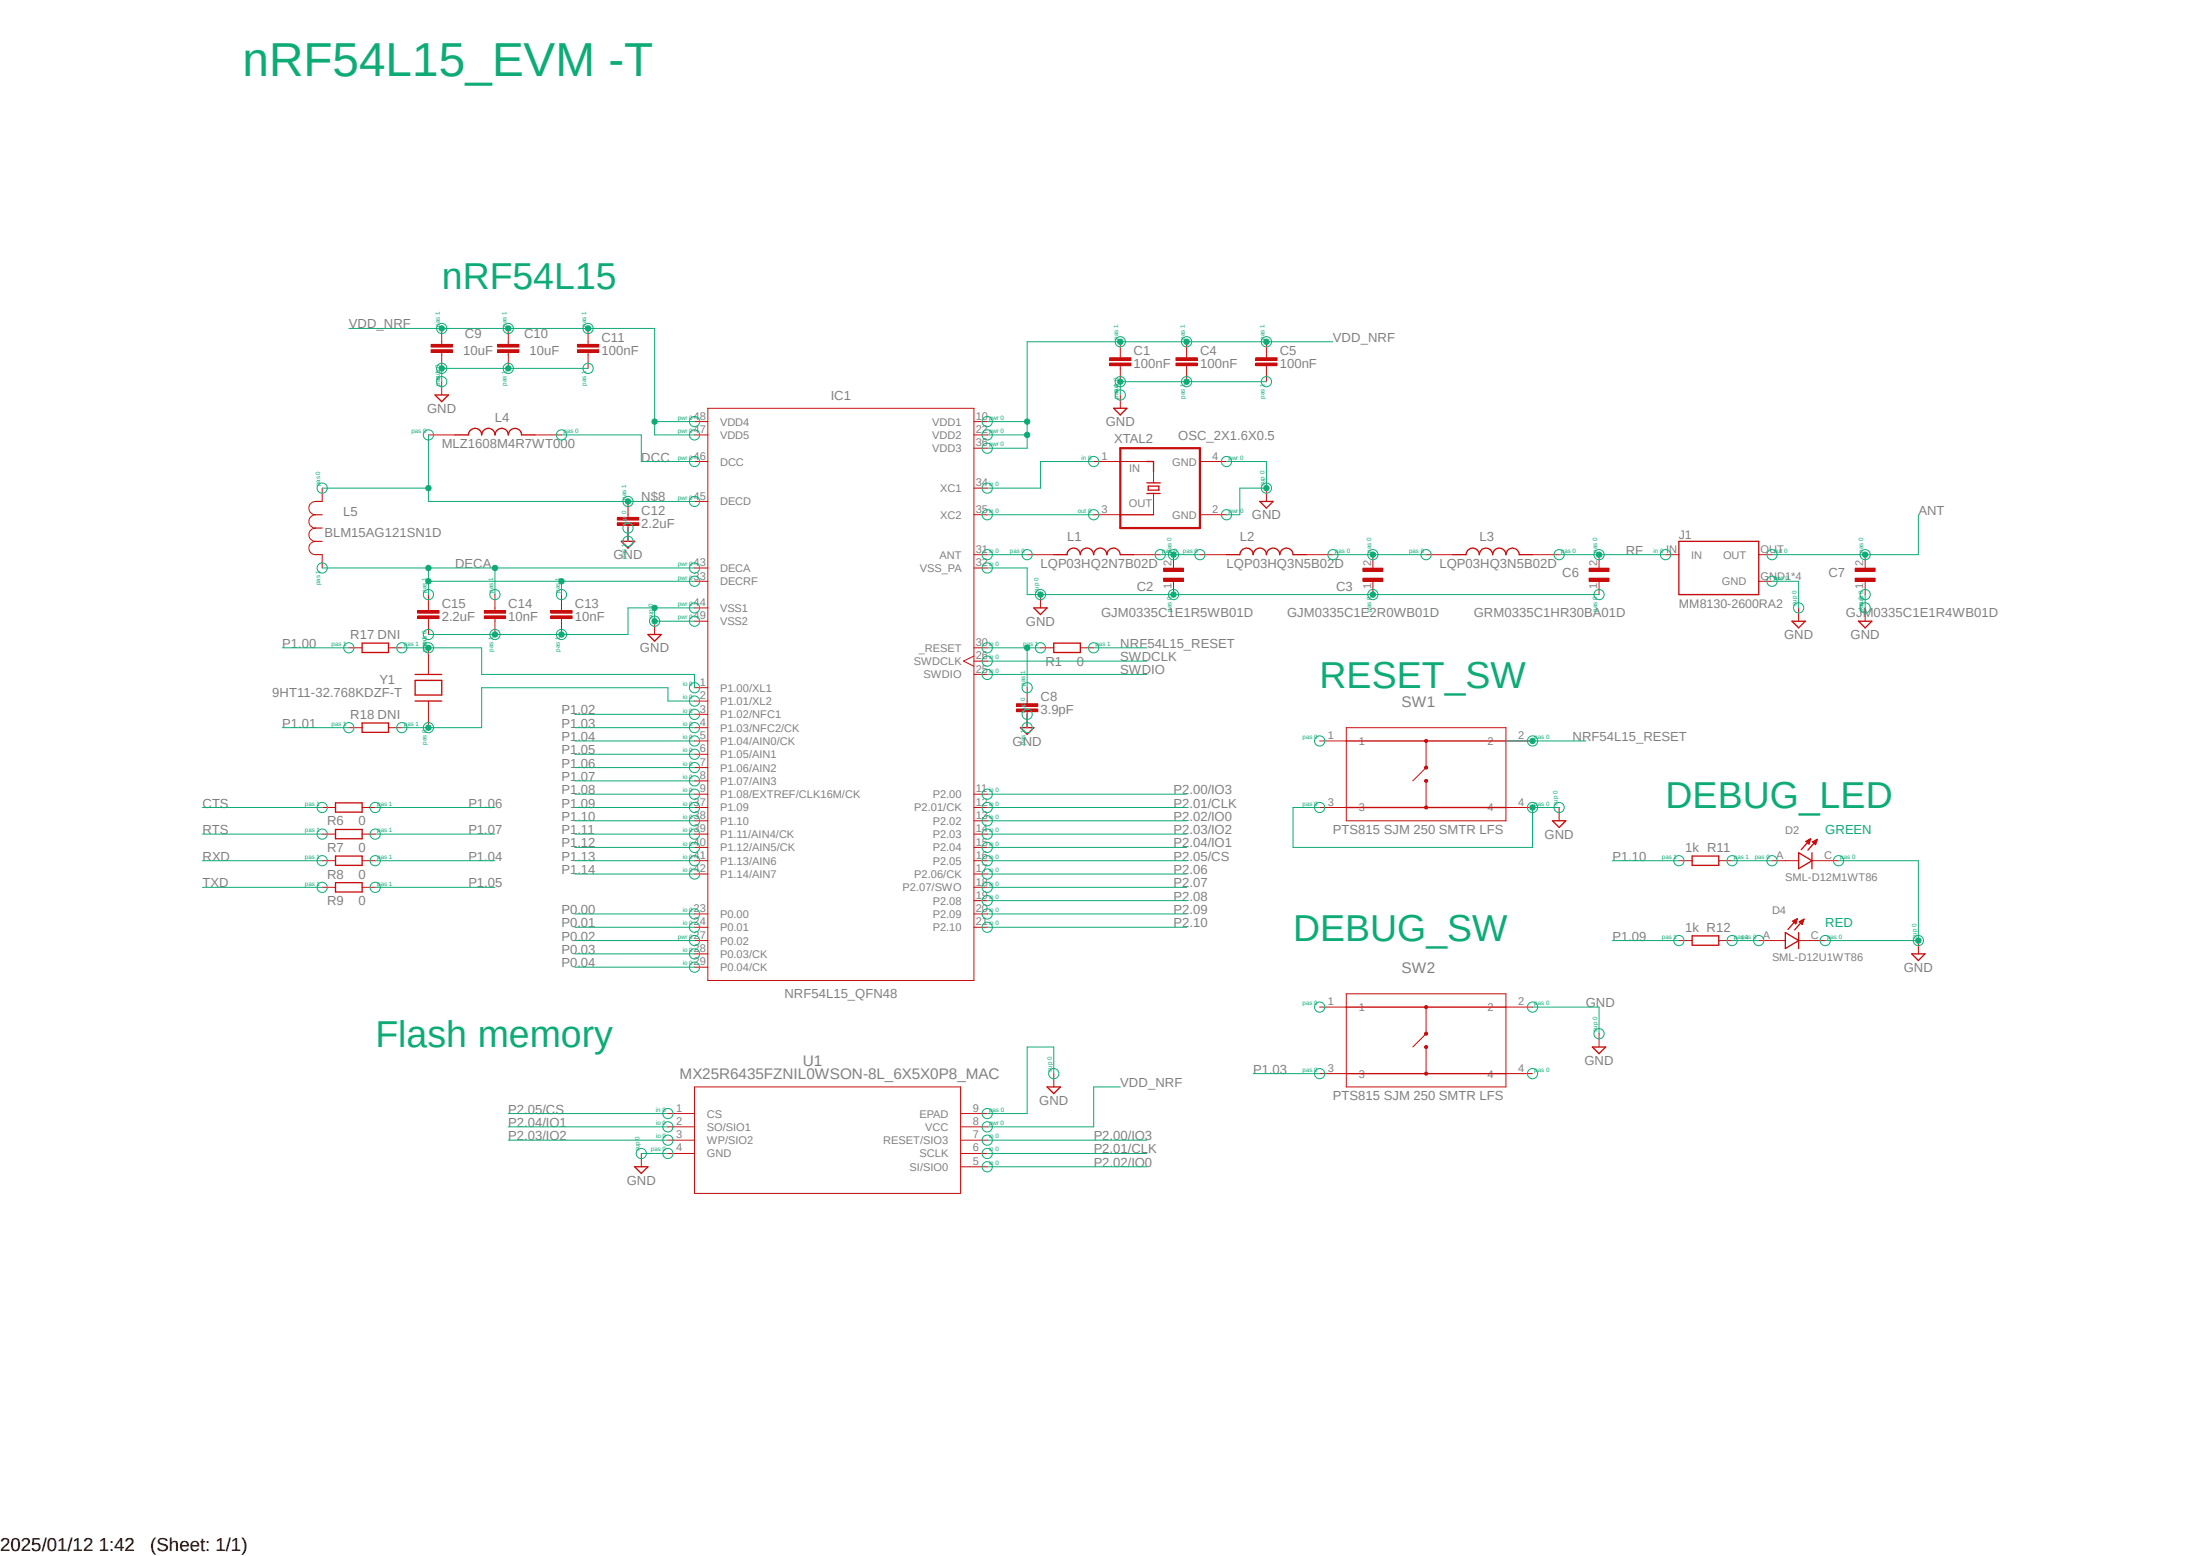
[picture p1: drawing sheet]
<svg xmlns="http://www.w3.org/2000/svg" width="420mm" height="297mm" viewBox="0 0 420 297" stroke-linecap="round" stroke-linejoin="round" font-family="sans-serif">
<path d="M188.4 -.1l-150.4 230.6M231.7 -.1l150.4 230.6" fill="none" stroke="#fff" stroke-width=".19"/>
<g fill="none" stroke="#c90d0c" stroke-width=".19">
<path d="M135.1 77.9h50.8v109.3h-50.8zM132.6 80.5h2.5M132.6 88.1h2.5M132.6 95.7h2.5M132.6 83h2.5M185.9 80.5h2.6M185.9 93.2h2.6M185.9 98.3h2.6M185.9 83h2.6M185.9 85.6h2.6M132.6 118.6h2.5M132.6 108.4h2.5"/>
<path d="M132.6 111h2.5M132.6 116h2.5M185.9 108.4h2.6M185.9 105.9h2.6M132.6 131.3h2.5M132.6 133.8h2.5M132.6 136.4h2.5M132.6 138.9h2.5M185.9 128.7h2.6M185.9 125.2l-2 1 2 1M185.9 126.2h2.6M185.9 123.7h2.6"/>
<path d="M132.6 141.4h2.5M132.6 144h2.5M132.6 146.5h2.5M132.6 149.1h2.5M132.6 151.6h2.5M132.6 154.1h2.5M132.6 156.7h2.5M132.6 159.2h2.5M185.9 151.6h2.6M185.9 154.1h2.6M185.9 156.7h2.6M185.9 159.2h2.6"/>
<path d="M132.6 161.8h2.5M132.6 164.3h2.5M132.6 166.8h2.5M132.6 177h2.5M132.6 174.5h2.5M132.6 179.5h2.5M185.9 161.8h2.6M185.9 164.3h2.6M185.9 166.8h2.6M185.9 177h2.6M185.9 174.5h2.6M185.9 171.9h2.6"/>
<path d="M185.9 169.4h2.6M132.6 182.1h2.5M132.6 184.6h2.5"/>
</g>
<path d="M211.8 69.3h4.1v.5h-4.1z" fill-rule="evenodd" fill="#c90d0c"/>
<path d="M211.8 69.3h4.1v.5h-4.1z" fill="none" stroke="#c90d0c" stroke-width=".19"/>
<path d="M211.8 68.3h4.1v.5h-4.1z" fill-rule="evenodd" fill="#c90d0c"/>
<path d="M211.8 68.3h4.1v.5h-4.1zM213.9 65.2v3.1M213.9 69.8v3.1M213.9 75.4v2.5" fill="none" stroke="#c90d0c" stroke-width=".19"/>
<path d="M212.6 77.9h2.5l-1.2 1.3z" fill="none" stroke="#c90d0c" stroke-width=".25"/>
<path d="M224.5 69.3h4.1v.5h-4.1z" fill-rule="evenodd" fill="#c90d0c"/>
<path d="M224.5 69.3h4.1v.5h-4.1z" fill="none" stroke="#c90d0c" stroke-width=".19"/>
<path d="M224.5 68.3h4.1v.5h-4.1z" fill-rule="evenodd" fill="#c90d0c"/>
<path d="M224.5 68.3h4.1v.5h-4.1zM226.5 65.2v3.1M226.5 69.8v3.1" fill="none" stroke="#c90d0c" stroke-width=".19"/>
<path d="M239.7 69.3h4.1v.5h-4.1z" fill-rule="evenodd" fill="#c90d0c"/>
<path d="M239.7 69.3h4.1v.5h-4.1z" fill="none" stroke="#c90d0c" stroke-width=".19"/>
<path d="M239.7 68.3h4.1v.5h-4.1z" fill-rule="evenodd" fill="#c90d0c"/>
<path d="M239.7 68.3h4.1v.5h-4.1zM241.8 65.2v3.1M241.8 69.8v3.1M198.6 113.5v2.5M318 105.9h2.5M335.7 105.9h2.6M335.7 111h2.6M356.1 116v2.6" fill="none" stroke="#c90d0c" stroke-width=".19"/>
<path d="M197.4 116h2.5l-1.3 1.3zM320.5 103.3h15.2v10.2h-15.2zM354.8 118.6h2.5l-1.2 1.2z" fill="none" stroke="#c90d0c" stroke-width=".25"/>
<path d="M194.1 135.3h4v.5h-4z" fill-rule="evenodd" fill="#c90d0c"/>
<path d="M194.1 135.3h4v.5h-4z" fill="none" stroke="#c90d0c" stroke-width=".19"/>
<path d="M194.1 134.3h4v.5h-4z" fill-rule="evenodd" fill="#c90d0c"/>
<path d="M84.3 72.9v2.5M194.1 134.3h4v.5h-4zM196.1 131.3v3M196.1 135.8v3.1" fill="none" stroke="#c90d0c" stroke-width=".19"/>
<path d="M83.1 75.4h2.5l-1.3 1.3zM194.8 138.9h2.6l-1.3 1.3z" fill="none" stroke="#c90d0c" stroke-width=".25"/>
<path d="M110.2 66.8h4.1v.5h-4.1z" fill-rule="evenodd" fill="#c90d0c"/>
<path d="M110.2 66.8h4.1v.5h-4.1z" fill="none" stroke="#c90d0c" stroke-width=".19"/>
<path d="M110.2 65.7h4.1v.6h-4.1z" fill-rule="evenodd" fill="#c90d0c"/>
<path d="M110.2 65.7h4.1v.6h-4.1zM112.3 62.7v3M112.3 67.3v3" fill="none" stroke="#c90d0c" stroke-width=".19"/>
<path d="M117.9 99.8h4v.5h-4z" fill-rule="evenodd" fill="#c90d0c"/>
<path d="M117.9 99.8h4v.5h-4z" fill="none" stroke="#c90d0c" stroke-width=".19"/>
<path d="M117.9 98.8h4v.5h-4z" fill-rule="evenodd" fill="#c90d0c"/>
<path d="M117.9 98.8h4v.5h-4zM119.9 95.7v3.1M208.8 88.1h10.1M208.8 98.3h5.1M220.2 90v2.2M220.2 94.2v4.1M229.1 88.1h5M229.1 98.3h5M241.8 93.2v2.5M119.9 100.3v3M125 118.6v2.5" fill="none" stroke="#c90d0c" stroke-width=".19"/>
<path d="M213.9 98.3h6.3M218.9 94.2h2.6M218.9 92.2h2.6M218.9 88.1h1.3v1.9M219.2 92.8h2v.8h-2zM240.5 95.7h2.5l-1.2 1.3zM118.6 103.3h2.6l-1.3 1.3zM123.7 121.1h2.5l-1.2 1.3z" fill="none" stroke="#c90d0c" stroke-width=".25"/>
<path d="M213.9 85.6h15.2v15.2h-15.2z" fill="none" stroke="#c90d0c" stroke-width=".42"/>
<path d="M105.2 117.6h4v.5h-4z" fill-rule="evenodd" fill="#c90d0c"/>
<path d="M105.2 117.6h4v.5h-4z" fill="none" stroke="#c90d0c" stroke-width=".19"/>
<path d="M105.2 116.5h4v.6h-4z" fill-rule="evenodd" fill="#c90d0c"/>
<path d="M105.2 116.5h4v.6h-4zM107.2 113.5v3M107.2 118.1v3" fill="none" stroke="#c90d0c" stroke-width=".19"/>
<path d="M92.5 117.6h4v.5h-4z" fill-rule="evenodd" fill="#c90d0c"/>
<path d="M92.5 117.6h4v.5h-4z" fill="none" stroke="#c90d0c" stroke-width=".19"/>
<path d="M92.5 116.5h4v.6h-4z" fill-rule="evenodd" fill="#c90d0c"/>
<path d="M92.5 116.5h4v.6h-4zM94.5 113.5v3M94.5 118.1v3" fill="none" stroke="#c90d0c" stroke-width=".19"/>
<path d="M79.8 117.6h4v.5h-4z" fill-rule="evenodd" fill="#c90d0c"/>
<path d="M79.8 117.6h4v.5h-4z" fill="none" stroke="#c90d0c" stroke-width=".19"/>
<path d="M79.8 116.5h4v.6h-4z" fill-rule="evenodd" fill="#c90d0c"/>
<g fill="none" stroke="#c90d0c" stroke-width=".19">
<path d="M60.2 95.7a1.27 1.27 0 0 0-1.2 1.3 1.27 1.27 0 0 0 1.2 1.3 1.27 1.27 0 0 0-1.2 1.2 1.27 1.27 0 0 0 1.2 1.3 1.27 1.27 0 0 0-1.2 1.3 1.27 1.27 0 0 0 1.2 1.2 1.27 1.27 0 0 0-1.2 1.3 1.27 1.27 0 0 0 1.2 1.3M61.5 93.2v2.5M61.5 105.9v2.5M79.8 116.5h4v.6h-4zM81.8 113.5v3M81.8 118.1v3M66.6 123.7h2.5M66.6 138.9h2.5M74.2 123.7h2.5M74.2 138.9h2.5M81.8 123.7v5M81.8 133.8v5.1"/>
<path d="M297.6 154.1v2.6M127.5 212.6h5.1M127.5 215.1h5.1M127.5 217.6h5.1M132.6 207.5h50.8v20.3h-50.8zM183.4 212.6h5.1M183.4 215.1h5.1M183.4 217.6h5.1M201.2 204.9v2.6M122.4 220.2v2.5M127.5 220.2h5.1M183.4 220.2h5.1"/>
<path d="M183.4 222.7h5.1"/>
</g>
<path d="M69.1 122.8h5.1v1.7h-5.1zM69.1 138h5.1v1.8h-5.1zM79.2 129.9h5.1v2.8h-5.1zM79.2 128.7h5.1M79.2 133.8h5.1M296.4 156.7h2.5l-1.3 1.2zM199.9 207.5h2.5l-1.2 1.2zM121.2 222.7h2.5l-1.3 1.3z" fill="none" stroke="#c90d0c" stroke-width=".25"/>
<path d="M60.2 95.7h1.3M60.2 98.3h1.3M60.2 103.3h1.3M60.2 100.8h1.3M60.2 105.9h1.3" fill="none" stroke="#c90d0c" stroke-width=".21"/>
<path d="M82.3 66.8h4.1v.5h-4.1z" fill-rule="evenodd" fill="#c90d0c"/>
<path d="M82.3 66.8h4.1v.5h-4.1z" fill="none" stroke="#c90d0c" stroke-width=".19"/>
<path d="M82.3 65.7h4.1v.6h-4.1z" fill-rule="evenodd" fill="#c90d0c"/>
<path d="M82.3 65.7h4.1v.6h-4.1zM84.3 62.7v3M84.3 67.3v3" fill="none" stroke="#c90d0c" stroke-width=".19"/>
<path d="M95 66.8h4.1v.5h-4.1z" fill-rule="evenodd" fill="#c90d0c"/>
<path d="M95 66.8h4.1v.5h-4.1z" fill="none" stroke="#c90d0c" stroke-width=".19"/>
<path d="M95 65.7h4.1v.6h-4.1z" fill-rule="evenodd" fill="#c90d0c"/>
<path d="M95 65.7h4.1v.6h-4.1zM97 62.7v3M97 67.3v3M81.8 83h5.1M102.1 83h5.1M196.1 105.9h5.1M216.4 105.9h5.1M229.1 105.9h5M249.4 105.9h5.1M272.2 105.9h5.1M292.6 105.9h5" fill="none" stroke="#c90d0c" stroke-width=".19"/>
<path d="M86.9 83h2.5a1.27 1.27 0 0 1 1.3-1.3 1.27 1.27 0 0 1 1.2 1.3 1.27 1.27 0 0 1 1.3-1.3 1.27 1.27 0 0 1 1.3 1.3 1.27 1.27 0 0 1 1.3-1.3 1.27 1.27 0 0 1 1.2 1.3 1.27 1.27 0 0 1 1.3-1.3 1.27 1.27 0 0 1 1.3 1.3h2.5M201.2 105.9h2.5a1.27 1.27 0 0 1 1.3-1.3 1.27 1.27 0 0 1 1.2 1.3 1.27 1.27 0 0 1 1.3-1.3 1.27 1.27 0 0 1 1.3 1.3 1.27 1.27 0 0 1 1.3-1.3 1.27 1.27 0 0 1 1.2 1.3 1.27 1.27 0 0 1 1.3-1.3 1.27 1.27 0 0 1 1.3 1.3h2.5M234.1 105.9h2.6a1.27 1.27 0 0 1 1.3-1.3 1.27 1.27 0 0 1 1.2 1.3 1.27 1.27 0 0 1 1.3-1.3 1.27 1.27 0 0 1 1.3 1.3 1.27 1.27 0 0 1 1.2-1.3 1.27 1.27 0 0 1 1.3 1.3 1.27 1.27 0 0 1 1.3-1.3 1.27 1.27 0 0 1 1.2 1.3h2.6M277.3 105.9h2.6a1.27 1.27 0 0 1 1.2-1.3 1.27 1.27 0 0 1 1.3 1.3 1.27 1.27 0 0 1 1.3-1.3 1.27 1.27 0 0 1 1.2 1.3 1.27 1.27 0 0 1 1.3-1.3 1.27 1.27 0 0 1 1.3 1.3 1.27 1.27 0 0 1 1.3-1.3 1.27 1.27 0 0 1 1.2 1.3h2.6" fill="none" stroke="#c90d0c" stroke-width=".25"/>
<path d="M222.1 110.4h3.8v.6h-3.8z" fill-rule="evenodd" fill="#c90d0c"/>
<path d="M222.1 110.4h3.8v.6h-3.8z" fill="none" stroke="#c90d0c" stroke-width=".19"/>
<path d="M222.1 108.5h3.8v.6h-3.8z" fill-rule="evenodd" fill="#c90d0c"/>
<path d="M222.1 108.5h3.8v.6h-3.8zM224 105.9v2.5M224 111v2.5" fill="none" stroke="#c90d0c" stroke-width=".19"/>
<path d="M260.2 110.4h3.8v.6h-3.8z" fill-rule="evenodd" fill="#c90d0c"/>
<path d="M260.2 110.4h3.8v.6h-3.8z" fill="none" stroke="#c90d0c" stroke-width=".19"/>
<path d="M260.2 108.5h3.8v.6h-3.8z" fill-rule="evenodd" fill="#c90d0c"/>
<path d="M260.2 108.5h3.8v.6h-3.8zM262.1 105.9v2.5M262.1 111v2.5" fill="none" stroke="#c90d0c" stroke-width=".19"/>
<path d="M354.2 110.4h3.8v.6h-3.8z" fill-rule="evenodd" fill="#c90d0c"/>
<path d="M354.2 110.4h3.8v.6h-3.8z" fill="none" stroke="#c90d0c" stroke-width=".19"/>
<path d="M354.2 108.5h3.8v.6h-3.8z" fill-rule="evenodd" fill="#c90d0c"/>
<path d="M354.2 108.5h3.8v.6h-3.8zM356.1 105.9v2.5M356.1 111v2.5" fill="none" stroke="#c90d0c" stroke-width=".19"/>
<path d="M303.4 110.4h3.8v.6h-3.8z" fill-rule="evenodd" fill="#c90d0c"/>
<path d="M303.4 110.4h3.8v.6h-3.8z" fill="none" stroke="#c90d0c" stroke-width=".19"/>
<path d="M303.4 108.5h3.8v.6h-3.8z" fill-rule="evenodd" fill="#c90d0c"/>
<g fill="none" stroke="#c90d0c" stroke-width=".19">
<path d="M303.4 108.5h3.8v.6h-3.8zM305.3 105.9v2.5M305.3 111v2.5M343.4 116v2.6M198.6 123.7h2.6M206.2 123.7h2.6M257 138.9h30.5v17.8h-30.5zM61.5 154.1h2.6M61.5 159.2h2.6M69.1 154.1h2.5M69.1 159.2h2.5M251.9 154.1h5.1"/>
<path d="M251.9 141.4h5.1M272.2 141.4v5.1l-2.5 2.6M272.2 149.1v5M287.5 154.1h5.1M287.5 141.4h5.1M61.5 164.3h2.6M61.5 169.4h2.6M69.1 164.3h2.5M69.1 169.4h2.5M320.5 164.3h2.5M320.5 179.5h2.5M328.1 164.3h2.6"/>
<path d="M328.1 179.5h2.6M335.7 179.5h5.1M338.3 164.3h5.1M343.4 179.5h5M345.9 164.3h5.1M366.2 179.5v2.6M251.9 192.2h5.1M257 189.7h30.5v17.8h-30.5zM272.2 192.2v5.1l-2.5 2.6M272.2 199.9v5M287.5 192.2h5.1M305.3 197.3v2.6"/>
<path d="M251.9 204.9h5.1M287.5 204.9h5.1"/>
</g>
<g fill="none" stroke="#c90d0c" stroke-width=".25">
<path d="M342.1 118.6h2.5l-1.2 1.2zM201.2 122.8h5v1.7h-5zM64.1 153.2h5v1.8h-5zM64.1 158.3h5v1.8h-5zM257 141.4h30.5M257 154.1h30.5M64.1 163.4h5v1.8h-5zM64.1 168.5h5v1.8h-5zM323 163.4h5.1v1.8h-5.1zM323 178.6h5.1v1.8h-5.1zM340.8 178l2.6 1.5-2.6 1.6zM342.6 175.8l-.2 .1"/>
<path d="M342.7 175.6h.1v.7M343.1 175.4l-1.8 2M343.1 175.4l-.9 .5 .6 .4M343.1 175.4l-.3 .9M343.4 162.8l2.5 1.5-2.5 1.5zM343.4 178v3.1M343.9 175.9l-.2 .1M344 175.7h.1l-.1 .7M344.4 175.5l-1.8 2M344.4 175.5l-.9 .4 .5 .5M344.4 175.5l-.4 .9M345.2 160.5l-.2 .2"/>
<path d="M345.2 160.4h.2v.7M345.7 160.1l-1.8 2.1M345.7 160.1l-.9 .5 .6 .5M345.7 160.1l-.3 1M345.9 162.8v3M346.4 160.7l-.2 .1M346.5 160.4h.1v.8M346.9 160.2l-1.8 2.1M346.9 160.2l-.9 .5 .6 .5M346.9 160.2l-.3 1M257 192.2h30.5M304 199.9h2.5l-1.2 1.2z"/>
<path d="M365 182.1h2.5l-1.3 1.2zM257 204.9h30.5"/>
</g>
<g fill="none" stroke="#c90d0c" stroke-width=".51">
<circle cx="272.3" cy="154.1" r=".14"/>
<circle cx="272.3" cy="141.4" r=".14"/>
<circle cx="272.3" cy="146.5" r=".14"/>
<circle cx="272.3" cy="149" r=".14"/>
<circle cx="272.3" cy="197.3" r=".14"/>
<circle cx="272.3" cy="192.2" r=".14"/>
<circle cx="272.3" cy="199.8" r=".14"/>
<circle cx="272.3" cy="204.9" r=".14"/>
</g>
<g fill="none" stroke="#0dab76" stroke-width=".19">
<path d="M254.5 65.2h-58.4v20.4h-7.6M188.5 80.5h7.6M188.5 83h7.6"/>
<circle cx="84.3" cy="70.3" r=".98"/>
<circle cx="84.3" cy="72.9" r=".98"/>
<circle cx="84.3" cy="62.7" r=".98"/>
<circle cx="97" cy="62.7" r=".98"/>
<circle cx="97" cy="70.3" r=".98"/>
<circle cx="112.3" cy="62.7" r=".98"/>
<circle cx="112.3" cy="70.3" r=".98"/>
<circle cx="213.9" cy="72.9" r=".98"/>
<circle cx="213.9" cy="75.4" r=".98"/>
<circle cx="213.9" cy="65.2" r=".98"/>
<circle cx="226.5" cy="72.9" r=".98"/>
<circle cx="226.5" cy="65.2" r=".98"/>
<circle cx="241.8" cy="72.9" r=".98"/>
<circle cx="241.8" cy="65.2" r=".98"/>
<circle cx="61.5" cy="93.2" r=".98"/>
<circle cx="81.8" cy="83" r=".98"/>
<circle cx="107.2" cy="83" r=".98"/>
<circle cx="119.9" cy="95.7" r=".98"/>
<circle cx="132.6" cy="88.1" r=".98"/>
<circle cx="132.6" cy="80.5" r=".98"/>
<circle cx="132.6" cy="83" r=".98"/>
<circle cx="132.6" cy="95.7" r=".98"/>
<circle cx="188.5" cy="80.5" r=".98"/>
<circle cx="188.5" cy="93.2" r=".98"/>
<circle cx="188.5" cy="98.3" r=".98"/>
<circle cx="188.5" cy="83" r=".98"/>
<circle cx="188.5" cy="85.6" r=".98"/>
<circle cx="208.8" cy="98.3" r=".98"/>
<circle cx="208.8" cy="88.1" r=".98"/>
<circle cx="234.1" cy="88.1" r=".98"/>
<circle cx="234.1" cy="98.3" r=".98"/>
<circle cx="241.8" cy="93.2" r=".98"/>
<circle cx="61.5" cy="108.4" r=".98"/>
<circle cx="81.8" cy="113.5" r=".98"/>
<circle cx="94.5" cy="113.5" r=".98"/>
<circle cx="107.2" cy="113.5" r=".98"/>
<circle cx="119.9" cy="100.8" r=".98"/>
<circle cx="119.9" cy="103.3" r=".98"/>
<circle cx="125" cy="118.6" r=".98"/>
<circle cx="132.6" cy="118.6" r=".98"/>
<circle cx="132.6" cy="111" r=".98"/>
<circle cx="132.6" cy="108.4" r=".98"/>
<circle cx="132.6" cy="116" r=".98"/>
<circle cx="188.5" cy="108.4" r=".98"/>
<circle cx="188.5" cy="105.9" r=".98"/>
<circle cx="196.1" cy="105.9" r=".98"/>
<circle cx="198.6" cy="113.5" r=".98"/>
<circle cx="221.5" cy="105.9" r=".98"/>
<circle cx="224" cy="113.5" r=".98"/>
<circle cx="224" cy="105.9" r=".98"/>
<circle cx="229.1" cy="105.9" r=".98"/>
<circle cx="254.5" cy="105.9" r=".98"/>
<circle cx="262.1" cy="113.5" r=".98"/>
<circle cx="262.1" cy="105.9" r=".98"/>
<circle cx="272.2" cy="105.9" r=".98"/>
<circle cx="297.6" cy="105.9" r=".98"/>
<circle cx="305.3" cy="113.5" r=".98"/>
<circle cx="305.3" cy="105.9" r=".98"/>
<circle cx="318" cy="105.9" r=".98"/>
<circle cx="338.3" cy="105.9" r=".98"/>
<circle cx="338.3" cy="111" r=".98"/>
<circle cx="343.4" cy="116" r=".98"/>
<circle cx="356.1" cy="116" r=".98"/>
<circle cx="356.1" cy="113.5" r=".98"/>
<circle cx="356.1" cy="105.9" r=".98"/>
<circle cx="66.6" cy="123.7" r=".98"/>
<circle cx="66.6" cy="138.9" r=".98"/>
<circle cx="76.7" cy="123.7" r=".98"/>
<circle cx="76.7" cy="138.9" r=".98"/>
<circle cx="81.8" cy="121.1" r=".98"/>
<circle cx="81.8" cy="123.7" r=".98"/>
<circle cx="81.8" cy="138.9" r=".98"/>
<circle cx="94.5" cy="121.1" r=".98"/>
<circle cx="107.2" cy="121.1" r=".98"/>
<circle cx="132.6" cy="133.8" r=".98"/>
<circle cx="132.6" cy="138.9" r=".98"/>
<circle cx="132.6" cy="136.4" r=".98"/>
<circle cx="132.6" cy="131.3" r=".98"/>
<circle cx="188.5" cy="126.2" r=".98"/>
<circle cx="188.5" cy="123.7" r=".98"/>
<circle cx="188.5" cy="128.7" r=".98"/>
<circle cx="196.1" cy="136.4" r=".98"/>
<circle cx="196.1" cy="138.9" r=".98"/>
<circle cx="196.1" cy="131.3" r=".98"/>
<circle cx="198.6" cy="123.7" r=".98"/>
<circle cx="208.8" cy="123.7" r=".98"/>
<circle cx="61.5" cy="154.1" r=".98"/>
<circle cx="61.5" cy="159.2" r=".98"/>
<circle cx="71.6" cy="154.1" r=".98"/>
<circle cx="71.6" cy="159.2" r=".98"/>
<circle cx="132.6" cy="159.2" r=".98"/>
<circle cx="132.6" cy="154.1" r=".98"/>
<circle cx="132.6" cy="144" r=".98"/>
<circle cx="132.6" cy="141.4" r=".98"/>
<circle cx="132.6" cy="146.5" r=".98"/>
<circle cx="132.6" cy="149.1" r=".98"/>
<circle cx="132.6" cy="156.7" r=".98"/>
<circle cx="132.6" cy="151.6" r=".98"/>
<circle cx="188.5" cy="156.7" r=".98"/>
<circle cx="188.5" cy="151.6" r=".98"/>
<circle cx="188.5" cy="159.2" r=".98"/>
<circle cx="188.5" cy="154.1" r=".98"/>
<circle cx="251.9" cy="141.4" r=".98"/>
<circle cx="251.9" cy="154.1" r=".98"/>
<circle cx="292.6" cy="141.4" r=".98"/>
<circle cx="292.6" cy="154.1" r=".98"/>
<circle cx="297.6" cy="154.1" r=".98"/>
<circle cx="61.5" cy="169.4" r=".98"/>
<circle cx="61.5" cy="164.3" r=".98"/>
<circle cx="71.6" cy="169.4" r=".98"/>
<circle cx="71.6" cy="164.3" r=".98"/>
<circle cx="132.6" cy="161.8" r=".98"/>
<circle cx="132.6" cy="174.5" r=".98"/>
<circle cx="132.6" cy="164.3" r=".98"/>
<circle cx="132.6" cy="166.8" r=".98"/>
<circle cx="132.6" cy="177" r=".98"/>
<circle cx="132.6" cy="179.5" r=".98"/>
<circle cx="188.5" cy="169.4" r=".98"/>
<circle cx="188.5" cy="177" r=".98"/>
<circle cx="188.5" cy="171.9" r=".98"/>
<circle cx="188.5" cy="166.8" r=".98"/>
<circle cx="188.5" cy="164.3" r=".98"/>
<circle cx="188.5" cy="161.8" r=".98"/>
<circle cx="188.5" cy="174.5" r=".98"/>
<circle cx="320.5" cy="179.5" r=".98"/>
<circle cx="320.5" cy="164.3" r=".98"/>
<circle cx="330.7" cy="179.5" r=".98"/>
<circle cx="330.7" cy="164.3" r=".98"/>
<circle cx="335.7" cy="179.5" r=".98"/>
<circle cx="338.3" cy="164.3" r=".98"/>
<circle cx="348.4" cy="179.5" r=".98"/>
<circle cx="351" cy="164.3" r=".98"/>
<circle cx="366.2" cy="179.5" r=".98"/>
<circle cx="132.6" cy="184.6" r=".98"/>
<circle cx="132.6" cy="182.1" r=".98"/>
<circle cx="251.9" cy="192.2" r=".98"/>
<circle cx="292.6" cy="192.2" r=".98"/>
<circle cx="305.3" cy="197.3" r=".98"/>
<circle cx="127.5" cy="217.6" r=".98"/>
<circle cx="127.5" cy="215.1" r=".98"/>
<circle cx="127.5" cy="212.6" r=".98"/>
<circle cx="188.5" cy="212.6" r=".98"/>
<circle cx="188.5" cy="217.6" r=".98"/>
<circle cx="188.5" cy="215.1" r=".98"/>
<circle cx="201.2" cy="204.9" r=".98"/>
<circle cx="251.9" cy="204.9" r=".98"/>
<circle cx="292.6" cy="204.9" r=".98"/>
<circle cx="122.4" cy="220.2" r=".98"/>
<circle cx="127.5" cy="220.2" r=".98"/>
<circle cx="188.5" cy="222.7" r=".98"/>
<circle cx="188.5" cy="220.2" r=".98"/>
</g>
<circle cx="213.9" cy="65.2" r=".51" fill="#0dab76"/>
<circle cx="213.9" cy="65.2" r=".51" fill="none" stroke="#0dab76" stroke-width=".19"/>
<circle cx="226.5" cy="65.2" r=".51" fill="#0dab76"/>
<circle cx="226.5" cy="65.2" r=".51" fill="none" stroke="#0dab76" stroke-width=".19"/>
<circle cx="241.8" cy="65.2" r=".51" fill="#0dab76"/>
<circle cx="241.8" cy="65.2" r=".51" fill="none" stroke="#0dab76" stroke-width=".19"/>
<circle cx="196.1" cy="80.5" r=".51" fill="#0dab76"/>
<circle cx="196.1" cy="80.5" r=".51" fill="none" stroke="#0dab76" stroke-width=".19"/>
<circle cx="196.1" cy="83" r=".51" fill="#0dab76"/>
<g fill="none" stroke="#0dab76" stroke-width=".19">
<path d="M66.6 62.7h58.4v20.3h7.6M125 80.5h7.6"/>
<circle cx="196.1" cy="83" r=".51"/>
</g>
<circle cx="84.3" cy="62.7" r=".51" fill="#0dab76"/>
<circle cx="84.3" cy="62.7" r=".51" fill="none" stroke="#0dab76" stroke-width=".19"/>
<circle cx="97" cy="62.7" r=".51" fill="#0dab76"/>
<circle cx="97" cy="62.7" r=".51" fill="none" stroke="#0dab76" stroke-width=".19"/>
<circle cx="112.3" cy="62.7" r=".51" fill="#0dab76"/>
<circle cx="112.3" cy="62.7" r=".51" fill="none" stroke="#0dab76" stroke-width=".19"/>
<circle cx="125" cy="80.5" r=".51" fill="#0dab76"/>
<g fill="none" stroke="#0dab76" stroke-width=".19">
<path d="M241.8 72.9h-27.9v2.5M213.9 207.5h-5.1v7.6h-20.3"/>
<circle cx="125" cy="80.5" r=".51"/>
</g>
<circle cx="213.9" cy="72.9" r=".51" fill="#0dab76"/>
<circle cx="213.9" cy="72.9" r=".51" fill="none" stroke="#0dab76" stroke-width=".19"/>
<circle cx="226.5" cy="72.9" r=".51" fill="#0dab76"/>
<g fill="none" stroke="#0dab76" stroke-width=".19">
<path d="M188.5 108.4h7.6v5.1h109.2M356.1 113.5v2.5"/>
<circle cx="226.5" cy="72.9" r=".51"/>
</g>
<circle cx="198.6" cy="113.5" r=".51" fill="#0dab76"/>
<circle cx="198.6" cy="113.5" r=".51" fill="none" stroke="#0dab76" stroke-width=".19"/>
<circle cx="224" cy="113.5" r=".51" fill="#0dab76"/>
<circle cx="224" cy="113.5" r=".51" fill="none" stroke="#0dab76" stroke-width=".19"/>
<circle cx="262.1" cy="113.5" r=".51" fill="#0dab76"/>
<g fill="none" stroke="#0dab76" stroke-width=".19">
<path d="M112.3 70.3h-28v2.6M196.1 136.4v2.5"/>
<circle cx="262.1" cy="113.5" r=".51"/>
</g>
<circle cx="84.3" cy="70.3" r=".51" fill="#0dab76"/>
<circle cx="84.3" cy="70.3" r=".51" fill="none" stroke="#0dab76" stroke-width=".19"/>
<circle cx="97" cy="70.3" r=".51" fill="#0dab76"/>
<g fill="none" stroke="#0dab76" stroke-width=".19">
<path d="M234.1 88.1h7.7v5.1h-5.1v5.1h-2.6M119.9 100.8v2.5"/>
<circle cx="97" cy="70.3" r=".51"/>
</g>
<circle cx="241.8" cy="93.2" r=".51" fill="#0dab76"/>
<g fill="none" stroke="#0dab76" stroke-width=".19">
<path d="M132.6 116h-7.6v2.6h7.6"/>
<circle cx="241.8" cy="93.2" r=".51"/>
</g>
<circle cx="125" cy="118.6" r=".51" fill="#0dab76"/>
<g fill="none" stroke="#0dab76" stroke-width=".19">
<path d="M81.8 121.1h25.4"/>
<circle cx="125" cy="118.6" r=".51"/>
</g>
<circle cx="94.5" cy="121.1" r=".51" fill="#0dab76"/>
<g fill="none" stroke="#0dab76" stroke-width=".19">
<path d="M107.2 121.1h12.7"/>
<circle cx="94.5" cy="121.1" r=".51"/>
</g>
<circle cx="107.2" cy="121.1" r=".51" fill="#0dab76"/>
<g fill="none" stroke="#0dab76" stroke-width=".19">
<path d="M125 116h-5.1v5.1"/>
<circle cx="107.2" cy="121.1" r=".51"/>
</g>
<circle cx="125" cy="116" r=".51" fill="#0dab76"/>
<g fill="none" stroke="#0dab76" stroke-width=".19">
<path d="M338.3 111h5.1v5M251.9 154.1h-5.1v7.7h45.8v-7.7h5M201.2 204.9v-5h-5.1v12.7h-7.6M122.4 220.2h5.1"/>
<circle cx="125" cy="116" r=".51"/>
</g>
<circle cx="292.6" cy="154.1" r=".51" fill="#0dab76"/>
<g fill="none" stroke="#0dab76" stroke-width=".19">
<path d="M351 164.3h15.2v15.2h-17.8M292.6 192.2h12.7v5.1"/>
<circle cx="292.6" cy="154.1" r=".51"/>
</g>
<circle cx="366.2" cy="179.5" r=".51" fill="#0dab76"/>
<g fill="none" stroke="#0dab76" stroke-width=".19">
<path d="M188.5 98.3h20.3M208.8 88.1h-10.2v5.1h-10.1M188.5 105.9h7.6M221.5 105.9h7.6"/>
<circle cx="366.2" cy="179.5" r=".51"/>
</g>
<circle cx="224" cy="105.9" r=".51" fill="#0dab76"/>
<g fill="none" stroke="#0dab76" stroke-width=".19">
<path d="M297.6 105.9h20.4"/>
<circle cx="224" cy="105.9" r=".51"/>
</g>
<circle cx="305.3" cy="105.9" r=".51" fill="#0dab76"/>
<g fill="none" stroke="#0dab76" stroke-width=".19">
<path d="M366.2 98.3v7.6h-27.9"/>
<circle cx="305.3" cy="105.9" r=".51"/>
</g>
<circle cx="356.1" cy="105.9" r=".51" fill="#0dab76"/>
<g fill="none" stroke="#0dab76" stroke-width=".19">
<path d="M188.5 123.7h10.1M196.1 123.7v7.6"/>
<circle cx="356.1" cy="105.9" r=".51"/>
</g>
<circle cx="196.1" cy="123.7" r=".51" fill="#0dab76"/>
<g fill="none" stroke="#0dab76" stroke-width=".19">
<path d="M208.8 123.7h10.1M287.5 141.4h15.2"/>
<circle cx="196.1" cy="123.7" r=".51"/>
</g>
<circle cx="292.6" cy="141.4" r=".51" fill="#0dab76"/>
<g fill="none" stroke="#0dab76" stroke-width=".19">
<path d="M107.2 83h15.2v5.1h10.2M76.7 123.7h15.2v5h40.7v2.6M188.5 126.2h30.4M188.5 128.7h30.4M188.5 151.6h38M188.5 154.1h38M188.5 156.7h38M188.5 159.2h38M188.5 161.8h38M188.5 164.3h38M188.5 166.8h38M188.5 169.4h38"/>
<path d="M188.5 171.9h38M188.5 174.5h38M188.5 177h38M97 217.6h30.5M97 215.1h30.5M97 212.6h30.5M188.5 217.6h30.4M188.5 220.2h30.4M188.5 222.7h30.4"/>
<circle cx="292.6" cy="141.4" r=".51"/>
</g>
<circle cx="81.8" cy="123.7" r=".51" fill="#0dab76"/>
<g fill="none" stroke="#0dab76" stroke-width=".19">
<path d="M132.6 133.8h-5.1v-2.5h-35.6v7.6h-15.2"/>
<circle cx="81.8" cy="123.7" r=".51"/>
</g>
<circle cx="81.8" cy="138.9" r=".51" fill="#0dab76"/>
<g fill="none" stroke="#0dab76" stroke-width=".19">
<path d="M81.8 93.2v2.5M119.9 95.7h12.7M53.9 138.9h12.7M53.9 123.7h12.7M109.7 136.4h22.9M109.7 138.9h22.9M71.6 154.1h22.9M71.6 159.2h22.9M109.7 141.4h22.9M109.7 144h22.9M109.7 146.5h22.9M109.7 154.1h22.9"/>
<path d="M109.7 149.1h22.9M109.7 159.2h22.9M109.7 151.6h22.9M109.7 156.7h22.9M71.6 164.3h22.9M71.6 169.4h22.9M109.7 164.3h22.9M109.7 179.5h22.9M109.7 161.8h22.9M109.7 166.8h22.9M109.7 174.5h22.9M109.7 177h22.9"/>
<path d="M307.8 164.3h12.7M307.8 179.5h12.7M109.7 182.1h22.9M109.7 184.6h22.9M239.2 204.9h12.7"/>
<circle cx="81.8" cy="138.9" r=".51"/>
</g>
<circle cx="119.9" cy="95.7" r=".51" fill="#0dab76"/>
<g fill="none" stroke="#0dab76" stroke-width=".19">
<path d="M81.8 95.7h38.1M81.8 83v10.2h-20.3"/>
<circle cx="119.9" cy="95.7" r=".51"/>
</g>
<circle cx="81.8" cy="93.2" r=".51" fill="#0dab76"/>
<g fill="none" stroke="#0dab76" stroke-width=".19">
<path d="M81.8 111h50.8M94.5 108.4v5.1M107.2 111v2.5M132.6 108.4h-50.8v5.1"/>
<circle cx="81.8" cy="93.2" r=".51"/>
</g>
<circle cx="81.8" cy="111" r=".51" fill="#0dab76"/>
<circle cx="81.8" cy="111" r=".51" fill="none" stroke="#0dab76" stroke-width=".19"/>
<circle cx="94.5" cy="108.4" r=".51" fill="#0dab76"/>
<circle cx="94.5" cy="108.4" r=".51" fill="none" stroke="#0dab76" stroke-width=".19"/>
<circle cx="107.2" cy="111" r=".51" fill="#0dab76"/>
<circle cx="107.2" cy="111" r=".51" fill="none" stroke="#0dab76" stroke-width=".19"/>
<circle cx="81.8" cy="108.4" r=".51" fill="#0dab76"/>
<g fill="none" stroke="#0dab76" stroke-width=".19">
<path d="M61.5 108.4h20.3M254.5 105.9h17.7"/>
<circle cx="81.8" cy="108.4" r=".51"/>
</g>
<circle cx="262.1" cy="105.9" r=".51" fill="#0dab76"/>
<g fill="none" stroke="#0dab76" stroke-width=".19">
<path d="M38.7 154.1h22.8M38.7 159.2h22.8M38.7 164.3h22.8M38.7 169.4h22.8M330.7 164.3h7.6M330.7 179.5h5"/>
<circle cx="262.1" cy="105.9" r=".51"/>
</g>
<text font-size="9.1" fill="#0dab76" x="46.3" y="14.5">nRF54L15_EVM -T</text>
<g font-size="7.2" fill="#0dab76">
<text x="84.3" y="55.1">nRF54L15</text>
<text x="251.9" y="131.3">RESET_SW</text>
<text x="318" y="154.1">DEBUG_LED</text>
<text x="246.8" y="179.5">DEBUG_SW</text>
<text x="71.7" y="199.9">Flash memory</text>
</g>
<g font-size="3.6">
<text x="0" y="296">2025/01/12 1:42</text>
<text x="28.7" y="296">(Sheet: 1/1)</text>
</g>
<g font-size="2.9" fill="#808080">
<text x="267.5" y="134.9">SW1</text>
<text x="267.5" y="185.7">SW2</text>
<text x="153.2" y="203.4">U1</text>
<text x="129.8" y="205.9">MX25R6435FZNIL0WSON-8L_6X5X0P8_MAC</text>
</g>
<g font-size="2.5" fill="#808080">
<text x="66.6" y="62.7">VDD_NRF</text>
<text x="88.7" y="64.5">C9</text>
<text x="100" y="64.5">C10</text>
<text x="114.8" y="65.2">C11</text>
<text x="254.5" y="65.2">VDD_NRF</text>
<text x="88.4" y="67.8">10uF</text>
<text x="101.1" y="67.8">10uF</text>
<text x="114.8" y="67.8">100nF</text>
<text x="216.4" y="70.3">100nF</text>
<text x="216.4" y="67.8">C1</text>
<text x="229.1" y="67.8">C4</text>
<text x="229.1" y="70.3">100nF</text>
<text x="244.3" y="70.3">100nF</text>
<text x="244.3" y="67.8">C5</text>
<text x="158.6" y="76.3">IC1</text>
<text x="81.5" y="78.8">GND</text>
<text x="94.5" y="80.5">L4</text>
<text x="211.1" y="81.4">GND</text>
<text x="224.9" y="83.9">OSC_2X1.6X0.5</text>
<text x="84.3" y="85.6">MLZ1608M4R7WT000</text>
<text x="122.4" y="88.1">DCC</text>
<text x="212.7" y="84.5">XTAL2</text>
<text x="122.4" y="95.7">N$8</text>
<text x="65.5" y="98.4">L5</text>
<text x="122.4" y="100.8">2.2uF</text>
<text x="122.4" y="98.3">C12</text>
<text x="239" y="99.1">GND</text>
<text x="366.2" y="98.3">ANT</text>
<text x="61.9" y="102.6">BLM15AG121SN1D</text>
<text x="117.1" y="106.8">GND</text>
<text x="203.7" y="103.3">L1</text>
<text x="236.7" y="103.3">L2</text>
<text x="282.4" y="103.3">L3</text>
<text x="310.4" y="105.9">RF</text>
<text x="86.9" y="108.4">DECA</text>
<text x="198.6" y="108.4">LQP03HQ2N7B02D</text>
<text x="217" y="112.7">C2</text>
<text x="234.1" y="108.4">LQP03HQ3N5B02D</text>
<text x="255.1" y="112.7">C3</text>
<text x="274.8" y="108.4">LQP03HQ3N5B02D</text>
<text x="298.2" y="110.2">C6</text>
<text x="349" y="110.2">C7</text>
<text x="84.3" y="118.6">2.2uF</text>
<text x="84.3" y="116">C15</text>
<text x="97" y="118.6">10nF</text>
<text x="97" y="116">C14</text>
<text x="109.7" y="118.6">10nF</text>
<text x="109.7" y="116">C13</text>
<text x="195.8" y="119.5">GND</text>
<text x="210.2" y="117.8">GJM0335C1E1R5WB01D</text>
<text x="245.7" y="117.8">GJM0335C1E2R0WB01D</text>
<text x="281.4" y="117.8">GRM0335C1HR30BA01D</text>
<text x="352.4" y="117.8">GJM0335C1E1R4WB01D</text>
<text x="53.9" y="123.7">P1.00</text>
<text x="66.8" y="122">R17 DNI</text>
<text x="122.2" y="124.5">GND</text>
<text x="213.9" y="123.7">NRF54L15_RESET</text>
<text x="340.6" y="122">GND</text>
<text x="353.3" y="122">GND</text>
<text x="72.4" y="130.5">Y1</text>
<text x="199.6" y="127.1">R1</text>
<text x="205.6" y="127.1">0</text>
<text x="213.9" y="126.2">SWDCLK</text>
<text x="213.9" y="128.7">SWDIO</text>
<text x="52" y="133.1">9HT11-32.768KDZF-T</text>
<text x="66.8" y="137.2">R18 DNI</text>
<text x="107.2" y="136.4">P1.02</text>
<text x="198.6" y="136.4">3.9pF</text>
<text x="198.6" y="133.8">C8</text>
<text x="53.9" y="138.9">P1.01</text>
<text x="107.2" y="138.9">P1.03</text>
<text x="107.2" y="141.4">P1.04</text>
<text x="107.2" y="144">P1.05</text>
<text x="193.3" y="142.3">GND</text>
<text x="300.2" y="141.4">NRF54L15_RESET</text>
<text x="107.2" y="146.5">P1.06</text>
<text x="107.2" y="149.1">P1.07</text>
<text x="38.7" y="154.1">CTS</text>
<text x="89.4" y="154.1">P1.06</text>
<text x="107.2" y="151.6">P1.08</text>
<text x="107.2" y="154.1">P1.09</text>
<text x="224" y="151.6">P2.00/IO3</text>
<text x="224" y="154.1">P2.01/CLK</text>
<text x="38.7" y="159.2">RTS</text>
<text x="62.4" y="157.6">R6</text>
<text x="68.5" y="157.6">0</text>
<text x="89.4" y="159.2">P1.07</text>
<text x="107.2" y="156.7">P1.10</text>
<text x="107.2" y="159.2">P1.11</text>
<text x="107.2" y="161.8">P1.12</text>
<text x="224" y="156.7">P2.02/IO0</text>
<text x="224" y="159.2">P2.03/IO2</text>
<text x="224" y="161.8">P2.04/IO1</text>
<text x="254.5" y="159.2">PTS815 SJM 250 SMTR LFS</text>
<text x="294.9" y="160.1">GND</text>
<text x="38.7" y="164.3">RXD</text>
<text x="62.4" y="162.6">R7</text>
<text x="62.4" y="167.7">R8</text>
<text x="68.5" y="162.6">0</text>
<text x="68.5" y="167.7">0</text>
<text x="89.4" y="164.3">P1.04</text>
<text x="107.2" y="164.3">P1.13</text>
<text x="107.2" y="166.8">P1.14</text>
<text x="224" y="164.3">P2.05/CS</text>
<text x="224" y="166.8">P2.06</text>
<text x="307.8" y="164.3">P1.10</text>
<text x="321.7" y="162.6">1k R11</text>
<text x="38.7" y="169.4">TXD</text>
<text x="62.4" y="172.8">R9</text>
<text x="68.5" y="172.8">0</text>
<text x="89.4" y="169.4">P1.05</text>
<text x="224" y="169.4">P2.07</text>
<text x="224" y="171.9">P2.08</text>
<text x="107.2" y="174.5">P0.00</text>
<text x="107.2" y="177">P0.01</text>
<text x="107.2" y="179.5">P0.02</text>
<text x="224" y="174.5">P2.09</text>
<text x="224" y="177">P2.10</text>
<text x="307.8" y="179.5">P1.09</text>
<text x="321.7" y="177.9">1k R12</text>
<text x="107.2" y="182.1">P0.03</text>
<text x="107.2" y="184.6">P0.04</text>
<text x="363.4" y="185.5">GND</text>
<text x="149.7" y="190.6">NRF54L15_QFN48</text>
<text x="302.7" y="192.2">GND</text>
<text x="302.5" y="203.3">GND</text>
<text x="213.9" y="207.5">VDD_NRF</text>
<text x="239.2" y="204.9">P1.03</text>
<text x="97" y="215.1">P2.04/IO1</text>
<text x="97" y="212.6">P2.05/CS</text>
<text x="198.4" y="210.9">GND</text>
<text x="254.5" y="210">PTS815 SJM 250 SMTR LFS</text>
<text x="97" y="217.6">P2.03/IO2</text>
<text x="208.8" y="217.6">P2.00/IO3</text>
<text x="208.8" y="220.2">P2.01/CLK</text>
<text x="119.6" y="226.1">GND</text>
<text x="208.8" y="222.7">P2.02/IO0</text>
</g>
<g font-size="2.5" fill="#0dab76">
<text x="348.5" y="159.2">GREEN</text>
<text x="348.5" y="177">RED</text>
</g>
<g font-size="2.4" fill="#808080">
<text x="320.5" y="102.8">J1</text>
<text x="320.5" y="116">MM8130-2600RA2</text>
</g>
<g font-size="2.1" fill="#808080">
<text x="132.4" y="80.1">48</text>
<text x="132.4" y="82.7">47</text>
<text x="137.5" y="81.2">VDD4</text>
<text x="137.5" y="83.8">VDD5</text>
<text x="178" y="81.2">VDD1</text>
<text x="178" y="83.8">VDD2</text>
<text x="186.3" y="80.1">10</text>
<text x="186.3" y="82.7">22</text>
<text x="132.4" y="87.8">46</text>
<text x="137.5" y="88.9">DCC</text>
<text x="178" y="86.3">VDD3</text>
<text x="186.3" y="85.2">36</text>
<text x="210.3" y="87.8">1</text>
<text x="223.8" y="88.9">GND</text>
<text x="231.4" y="87.8">4</text>
<text x="132.4" y="95.4">45</text>
<text x="179.5" y="93.9">XC1</text>
<text x="186.3" y="92.8">34</text>
<text x="215.6" y="90.1">IN</text>
<text x="137.5" y="96.5">DECD</text>
<text x="179.5" y="99">XC2</text>
<text x="186.3" y="97.9">35</text>
<text x="210.3" y="97.9">3</text>
<text x="215.5" y="96.7">OUT</text>
<text x="223.8" y="99">GND</text>
<text x="231.4" y="97.9">2</text>
<text x="179.4" y="106.6">ANT</text>
<text x="186.3" y="105.5">31</text>
<text x="318" y="105.5">IN</text>
<text x="322.8" y="106.6">IN</text>
<text x="328.9" y="106.6">OUT</text>
<text x="336.1" y="105.5">OUT</text>
<text x="132.4" y="108.1">43</text>
<text x="132.4" y="110.6">33</text>
<text x="137.5" y="109.2">DECA</text>
<text x="137.5" y="111.7">DECRF</text>
<text x="175.6" y="109.2">VSS_PA</text>
<text x="186.3" y="108.1">32</text>
<text x="223.6" y="112.5" transform="rotate(-90 223.6 112.5)">1</text>
<text x="223.6" y="108.1" transform="rotate(-90 223.6 108.1)">2</text>
<text x="261.7" y="112.5" transform="rotate(-90 261.7 112.5)">1</text>
<text x="261.7" y="108.1" transform="rotate(-90 261.7 108.1)">2</text>
<text x="304.9" y="112.5" transform="rotate(-90 304.9 112.5)">1</text>
<text x="304.9" y="108.1" transform="rotate(-90 304.9 108.1)">2</text>
<text x="328.7" y="111.7">GND</text>
<text x="336.1" y="110.6">GND1*4</text>
<text x="355.7" y="112.5" transform="rotate(-90 355.7 112.5)">1</text>
<text x="355.7" y="108.1" transform="rotate(-90 355.7 108.1)">2</text>
<text x="132.4" y="118.2">49</text>
<text x="132.4" y="115.7">44</text>
<text x="137.5" y="119.3">VSS2</text>
<text x="137.5" y="116.8">VSS1</text>
<text x="175.4" y="124.4">_RESET</text>
<text x="186.3" y="125.9">26</text>
<text x="186.3" y="123.3">30</text>
<text x="133.6" y="130.9">1</text>
<text x="174.5" y="127">SWDCLK</text>
<text x="176.3" y="129.5">SWDIO</text>
<text x="186.3" y="128.4">25</text>
<text x="133.6" y="133.5">2</text>
<text x="133.6" y="136">3</text>
<text x="137.5" y="132">P1.00/XL1</text>
<text x="137.5" y="134.6">P1.01/XL2</text>
<text x="137.5" y="137.1">P1.02/NFC1</text>
<text x="133.6" y="138.6">4</text>
<text x="133.6" y="141.1">5</text>
<text x="133.6" y="143.6">6</text>
<text x="137.5" y="139.7">P1.03/NFC2/CK</text>
<text x="137.5" y="142.2">P1.04/AIN0/CK</text>
<text x="253.5" y="141.1">1</text>
<text x="259.4" y="142.2">1</text>
<text x="284" y="142.2">2</text>
<text x="289.8" y="141.1">2</text>
<text x="133.6" y="146.2">7</text>
<text x="133.6" y="148.7">8</text>
<text x="137.5" y="144.7">P1.05/AIN1</text>
<text x="137.5" y="147.3">P1.06/AIN2</text>
<text x="137.5" y="149.8">P1.07/AIN3</text>
<text x="132.4" y="153.8">37</text>
<text x="133.6" y="151.3">9</text>
<text x="137.5" y="152.4">P1.08/EXTREF/CLK16M/CK</text>
<text x="137.5" y="154.9">P1.09</text>
<text x="174.5" y="154.9">P2.01/CK</text>
<text x="178.1" y="152.4">P2.00</text>
<text x="186.3" y="153.8">12</text>
<text x="186.3" y="151.3">11</text>
<text x="253.5" y="153.8">3</text>
<text x="259.4" y="154.9">3</text>
<text x="284" y="154.9">4</text>
<text x="289.8" y="153.8">4</text>
<text x="132.4" y="161.4">40</text>
<text x="132.4" y="156.3">38</text>
<text x="132.4" y="158.9">39</text>
<text x="137.5" y="157.4">P1.10</text>
<text x="137.5" y="160">P1.11/AIN4/CK</text>
<text x="178.1" y="160">P2.03</text>
<text x="178.1" y="157.4">P2.02</text>
<text x="186.3" y="161.4">15</text>
<text x="186.3" y="158.9">14</text>
<text x="186.3" y="156.3">13</text>
<text x="340.8" y="159.2">D2</text>
<text x="132.4" y="164">41</text>
<text x="132.4" y="166.5">42</text>
<text x="137.5" y="162.5">P1.12/AIN5/CK</text>
<text x="137.5" y="165.1">P1.13/AIN6</text>
<text x="137.5" y="167.6">P1.14/AIN7</text>
<text x="174.5" y="167.6">P2.06/CK</text>
<text x="178.1" y="165.1">P2.05</text>
<text x="178.1" y="162.5">P2.04</text>
<text x="186.3" y="166.5">17</text>
<text x="186.3" y="164">16</text>
<text x="339" y="164">A</text>
<text x="348.2" y="164">C</text>
<text x="172.3" y="170.1">P2.07/SWO</text>
<text x="178.1" y="172.7">P2.08</text>
<text x="186.3" y="171.6">19</text>
<text x="186.3" y="169">18</text>
<text x="340.8" y="168.1">SML-D12M1WT86</text>
<text x="132.4" y="176.7">24</text>
<text x="132.4" y="174.1">23</text>
<text x="132.4" y="179.2">27</text>
<text x="137.5" y="177.8">P0.01</text>
<text x="137.5" y="175.2">P0.00</text>
<text x="178.1" y="177.8">P2.10</text>
<text x="178.1" y="175.2">P2.09</text>
<text x="186.3" y="176.7">21</text>
<text x="186.3" y="174.1">20</text>
<text x="336.5" y="179.2">A</text>
<text x="338.3" y="174.5">D4</text>
<text x="345.7" y="179.2">C</text>
<text x="132.4" y="181.7">28</text>
<text x="132.4" y="184.3">29</text>
<text x="137.5" y="182.8">P0.03/CK</text>
<text x="137.5" y="180.3">P0.02</text>
<text x="137.5" y="185.4">P0.04/CK</text>
<text x="338.3" y="183.3">SML-D12U1WT86</text>
<text x="253.5" y="191.9">1</text>
<text x="289.8" y="191.9">2</text>
<text x="259.4" y="193">1</text>
<text x="284" y="193">2</text>
<text x="253.5" y="204.6">3</text>
<text x="259.4" y="205.7">3</text>
<text x="284" y="205.7">4</text>
<text x="289.8" y="204.6">4</text>
<text x="129.1" y="212.2">1</text>
<text x="129.1" y="214.7">2</text>
<text x="134.9" y="213.3">CS</text>
<text x="134.9" y="215.9">SO/SIO1</text>
<text x="175.5" y="213.3">EPAD</text>
<text x="176.6" y="215.9">VCC</text>
<text x="185.7" y="214.7">8</text>
<text x="185.7" y="212.2">9</text>
<text x="129.1" y="217.3">3</text>
<text x="129.1" y="219.8">4</text>
<text x="134.9" y="218.4">WP/SIO2</text>
<text x="134.9" y="220.9">GND</text>
<text x="168.6" y="218.4">RESET/SIO3</text>
<text x="175.6" y="220.9">SCLK</text>
<text x="185.7" y="219.8">6</text>
<text x="185.7" y="217.3">7</text>
<text x="173.7" y="223.5">SI/SIO0</text>
<text x="185.7" y="222.3">5</text>
</g>
<g font-size="1.2" fill="#0dab76">
<text x="84" y="62.4" transform="rotate(-90 84 62.4)">pas 1</text>
<text x="96.7" y="62.4" transform="rotate(-90 96.7 62.4)">pas 1</text>
<text x="111.9" y="62.4" transform="rotate(-90 111.9 62.4)">pas 1</text>
<text x="213.5" y="64.9" transform="rotate(-90 213.5 64.9)">pas 1</text>
<text x="226.2" y="64.9" transform="rotate(-90 226.2 64.9)">pas 1</text>
<text x="241.4" y="64.9" transform="rotate(-90 241.4 64.9)">pas 1</text>
<text x="84" y="73.6" transform="rotate(-90 84 73.6)">pas 1</text>
<text x="84" y="72.5" transform="rotate(-90 84 72.5)">sup 0</text>
<text x="96.7" y="73.6" transform="rotate(-90 96.7 73.6)">pas 1</text>
<text x="111.9" y="73.6" transform="rotate(-90 111.9 73.6)">pas 1</text>
<text x="213.5" y="76.2" transform="rotate(-90 213.5 76.2)">pas 1</text>
<text x="213.5" y="75.1" transform="rotate(-90 213.5 75.1)">sup 0</text>
<text x="226.2" y="76.2" transform="rotate(-90 226.2 76.2)">pas 1</text>
<text x="241.4" y="76.2" transform="rotate(-90 241.4 76.2)">pas 1</text>
<text x="78.5" y="82.7">pas 0</text>
<text x="107.6" y="82.7">pas 0</text>
<text x="129.4" y="80.1">pwr 0</text>
<text x="129.4" y="82.7">pwr 0</text>
<text x="188.8" y="80.1">pwr 0</text>
<text x="188.8" y="82.7">pwr 0</text>
<text x="129.4" y="87.8">pwr 0</text>
<text x="188.8" y="85.2">pwr 0</text>
<text x="206.5" y="87.8">in 0</text>
<text x="234.5" y="87.8">pwr 0</text>
<text x="61.1" y="92.8" transform="rotate(-90 61.1 92.8)">pas 0</text>
<text x="119.6" y="95.4" transform="rotate(-90 119.6 95.4)">pas 1</text>
<text x="129.4" y="95.4">pwr 0</text>
<text x="188.8" y="92.8">in 0</text>
<text x="241.4" y="92.8" transform="rotate(-90 241.4 92.8)">sup 0</text>
<text x="119.6" y="100.5" transform="rotate(-90 119.6 100.5)">sup 0</text>
<text x="188.8" y="97.9">in 0</text>
<text x="205.7" y="97.9">out 0</text>
<text x="234.5" y="97.9">pwr 0</text>
<text x="119.6" y="106.6" transform="rotate(-90 119.6 106.6)">pas 1</text>
<text x="188.8" y="105.5">io 0</text>
<text x="192.8" y="105.5">pas 0</text>
<text x="221.8" y="105.5">pas 0</text>
<text x="223.6" y="105.5" transform="rotate(-90 223.6 105.5)">pas 0</text>
<text x="225.8" y="105.5">pas 0</text>
<text x="254.8" y="105.5">pas 0</text>
<text x="261.7" y="105.5" transform="rotate(-90 261.7 105.5)">pas 0</text>
<text x="269" y="105.5">pas 0</text>
<text x="298" y="105.5">pas 0</text>
<text x="304.9" y="105.5" transform="rotate(-90 304.9 105.5)">pas 0</text>
<text x="315.7" y="105.5">in 0</text>
<text x="338.6" y="105.5">out 0</text>
<text x="355.7" y="105.5" transform="rotate(-90 355.7 105.5)">pas 0</text>
<text x="61.1" y="111.7" transform="rotate(-90 61.1 111.7)">pas 1</text>
<text x="81.5" y="113.2" transform="rotate(-90 81.5 113.2)">pas 1</text>
<text x="94.2" y="113.2" transform="rotate(-90 94.2 113.2)">pas 1</text>
<text x="106.9" y="113.2" transform="rotate(-90 106.9 113.2)">pas 1</text>
<text x="129.4" y="108.1">pwr 0</text>
<text x="129.4" y="110.6">pwr 0</text>
<text x="188.8" y="108.1">io 0</text>
<text x="198.2" y="113.2" transform="rotate(-90 198.2 113.2)">sup 0</text>
<text x="338.6" y="110.6">pwr 0</text>
<text x="124.6" y="118.2" transform="rotate(-90 124.6 118.2)">sup 0</text>
<text x="129.4" y="118.2">pwr 0</text>
<text x="129.4" y="115.7">pwr 0</text>
<text x="223.6" y="116.8" transform="rotate(-90 223.6 116.8)">pas 0</text>
<text x="261.7" y="116.8" transform="rotate(-90 261.7 116.8)">pas 0</text>
<text x="304.9" y="116.8" transform="rotate(-90 304.9 116.8)">pas 0</text>
<text x="343" y="115.7" transform="rotate(-90 343 115.7)">sup 0</text>
<text x="355.7" y="116.8" transform="rotate(-90 355.7 116.8)">pas 0</text>
<text x="355.7" y="115.7" transform="rotate(-90 355.7 115.7)">sup 0</text>
<text x="63.3" y="123.3">pas 1</text>
<text x="77.1" y="123.3">pas 1</text>
<text x="81.5" y="124.4" transform="rotate(-90 81.5 124.4)">pas 1</text>
<text x="81.5" y="123.3" transform="rotate(-90 81.5 123.3)">pas 0</text>
<text x="94.2" y="124.4" transform="rotate(-90 94.2 124.4)">pas 1</text>
<text x="106.9" y="124.4" transform="rotate(-90 106.9 124.4)">pas 1</text>
<text x="188.8" y="125.9">in 0</text>
<text x="188.8" y="123.3">io 0</text>
<text x="195.3" y="123.3">pas 1</text>
<text x="209.1" y="123.3">pas 1</text>
<text x="130.3" y="130.9">io 0</text>
<text x="188.8" y="128.4">io 0</text>
<text x="195.7" y="130.9" transform="rotate(-90 195.7 130.9)">pas 1</text>
<text x="130.3" y="133.5">io 0</text>
<text x="130.3" y="136">io 0</text>
<text x="195.7" y="136" transform="rotate(-90 195.7 136)">sup 0</text>
<text x="63.3" y="138.6">pas 1</text>
<text x="77.1" y="138.6">pas 1</text>
<text x="81.5" y="142.2" transform="rotate(-90 81.5 142.2)">pas 0</text>
<text x="130.3" y="138.6">io 0</text>
<text x="130.3" y="141.1">io 0</text>
<text x="130.3" y="143.6">io 0</text>
<text x="195.7" y="142.2" transform="rotate(-90 195.7 142.2)">pas 1</text>
<text x="248.7" y="141.1">pas 0</text>
<text x="292.9" y="141.1">pas 0</text>
<text x="130.3" y="146.2">io 0</text>
<text x="130.3" y="148.7">io 0</text>
<text x="58.2" y="153.8">pas 1</text>
<text x="72" y="153.8">pas 1</text>
<text x="130.3" y="151.3">io 0</text>
<text x="130.3" y="153.8">io 0</text>
<text x="188.8" y="153.8">io 0</text>
<text x="188.8" y="151.3">io 0</text>
<text x="248.7" y="153.8">pas 0</text>
<text x="292.9" y="153.8">pas 0</text>
<text x="297.3" y="153.8" transform="rotate(-90 297.3 153.8)">sup 0</text>
<text x="58.2" y="158.9">pas 1</text>
<text x="72" y="158.9">pas 1</text>
<text x="130.3" y="161.4">io 0</text>
<text x="130.3" y="156.3">io 0</text>
<text x="130.3" y="158.9">io 0</text>
<text x="188.8" y="161.4">io 0</text>
<text x="188.8" y="158.9">io 0</text>
<text x="188.8" y="156.3">io 0</text>
<text x="58.2" y="164">pas 1</text>
<text x="72" y="164">pas 1</text>
<text x="130.3" y="164">io 0</text>
<text x="130.3" y="166.5">io 0</text>
<text x="188.8" y="166.5">io 0</text>
<text x="188.8" y="164">io 0</text>
<text x="317.2" y="164">pas 1</text>
<text x="331" y="164">pas 1</text>
<text x="335" y="164">pas 0</text>
<text x="351.3" y="164">pas 0</text>
<text x="58.2" y="169">pas 1</text>
<text x="72" y="169">pas 1</text>
<text x="188.8" y="171.6">io 0</text>
<text x="188.8" y="169">io 0</text>
<text x="129.4" y="179.2">pwr 0</text>
<text x="130.3" y="176.7">io 0</text>
<text x="130.3" y="174.1">io 0</text>
<text x="188.8" y="176.7">io 0</text>
<text x="188.8" y="174.1">io 0</text>
<text x="317.2" y="179.2">pas 1</text>
<text x="331" y="179.2">pas 1</text>
<text x="332.4" y="179.2">pas 0</text>
<text x="348.8" y="179.2">pas 0</text>
<text x="365.8" y="179.2" transform="rotate(-90 365.8 179.2)">sup 0</text>
<text x="130.3" y="181.7">io 0</text>
<text x="130.3" y="184.3">io 0</text>
<text x="248.7" y="191.9">pas 0</text>
<text x="292.9" y="191.9">pas 0</text>
<text x="304.9" y="196.9" transform="rotate(-90 304.9 196.9)">sup 0</text>
<text x="200.8" y="204.6" transform="rotate(-90 200.8 204.6)">sup 0</text>
<text x="248.7" y="204.6">pas 0</text>
<text x="292.9" y="204.6">pas 0</text>
<text x="125.2" y="212.2">in 0</text>
<text x="125.3" y="214.7">io 0</text>
<text x="188.8" y="214.7">pwr 0</text>
<text x="188.8" y="212.2">pas 0</text>
<text x="122.1" y="219.8" transform="rotate(-90 122.1 219.8)">sup 0</text>
<text x="124.2" y="219.8">pas 0</text>
<text x="125.3" y="217.3">io 0</text>
<text x="188.8" y="219.8">in 0</text>
<text x="188.8" y="217.3">io 0</text>
<text x="188.8" y="222.3">io 0</text>
</g>
</svg>
